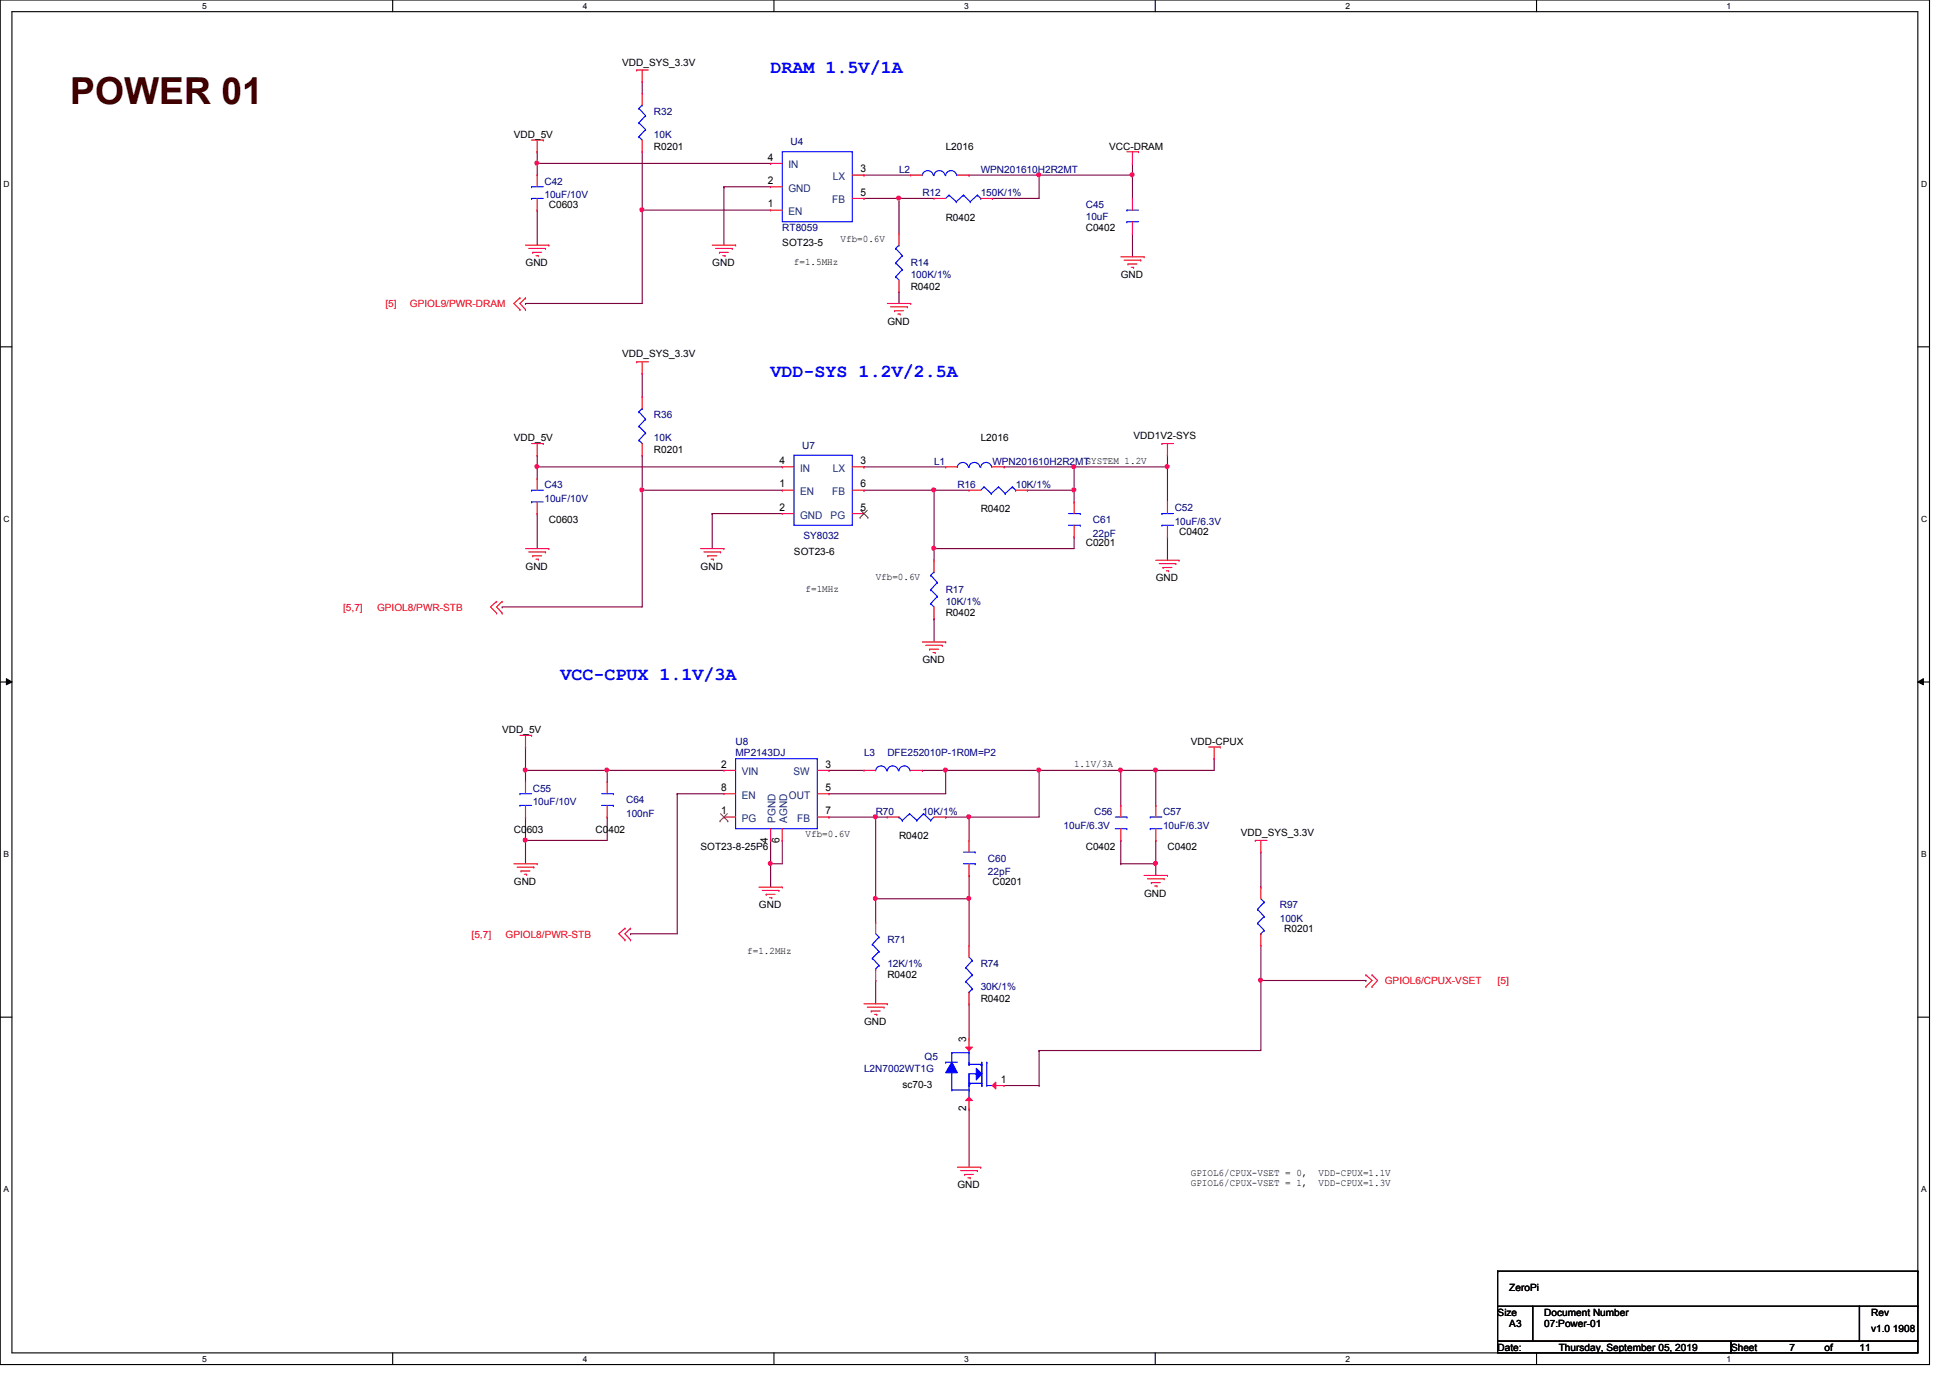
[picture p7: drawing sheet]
<svg xmlns="http://www.w3.org/2000/svg" width="297mm" height="210mm" viewBox="0 0 297 210" stroke-linecap="round" stroke-linejoin="round" font-family="sans-serif">
<path d="M0 0h293.9v207.9h-293.9zM1.8 1.8h290.3v204.3h-290.3z" fill="none" stroke="#000" stroke-width=".17"/>
<g fill="#fff">
<path d="M30.8 .3h.7v1.4h-.7z"/>
<path d="M30.8 206.3h.7v1.5h-.7z"/>
</g>
<path d="M59.8 0v1.8M59.8 206.1v1.8" fill="none" stroke="#000" stroke-width=".17"/>
<g fill="#fff">
<path d="M88.8 .3h.6v1.4h-.6z"/>
<path d="M88.8 206.3h.6v1.5h-.6z"/>
</g>
<path d="M117.9 0v1.8M117.9 206.1v1.8" fill="none" stroke="#000" stroke-width=".17"/>
<g fill="#fff">
<path d="M146.9 .3h.6v1.4h-.6z"/>
<path d="M146.9 206.3h.6v1.5h-.6z"/>
</g>
<path d="M176 0v1.8M176 206.1v1.8" fill="none" stroke="#000" stroke-width=".17"/>
<g fill="#fff">
<path d="M204.9 .3h.7v1.4h-.7z"/>
<path d="M204.9 206.3h.7v1.5h-.7z"/>
</g>
<path d="M234.1 0v1.8M234.1 206.1v1.8" fill="none" stroke="#000" stroke-width=".17"/>
<g fill="#fff">
<path d="M263 .3h.7v1.4h-.7z"/>
<path d="M263 206.3h.7v1.5h-.7z"/>
<path d="M.5 27.3h1v1.4h-1z"/>
<path d="M292.6 27.3h1v1.4h-1z"/>
<path d="M.5 78.3h1v1.5h-1z"/>
<path d="M292.6 78.3h1v1.5h-1z"/>
</g>
<path d="M0 52.8h1.8M292.1 52.8h1.8" fill="none" stroke="#000" stroke-width=".17"/>
<g fill="#fff">
<path d="M.5 129.4h.9v1.4h-.9z"/>
<path d="M292.6 129.4h.9v1.4h-.9z"/>
</g>
<path d="M0 103.9h1.8M292.1 103.9h1.8" fill="none" stroke="#000" stroke-width=".17"/>
<path d="M1 103.4l.8 .5-.8 .4zM292.1 103.9l.9-.5v.9z" fill="#000"/>
<path d="M1 103.4l.8 .5-.8 .4zM292.1 103.9l.9-.5v.9z" fill="none" stroke="#000" stroke-width=".15"/>
<g fill="#fff">
<path d="M.5 180.4h.8v1.5h-.8z"/>
<path d="M292.6 180.4h.8v1.5h-.8z"/>
</g>
<path d="M0 154.9h1.8M292.1 154.9h1.8" fill="none" stroke="#000" stroke-width=".17"/>
<path d="M81.8 32h.1M81.8 24.9h.1M81.8 24.9v1.8M81.8 32v5.3M97.8 32h.1M97.8 32h19.6" fill="none" stroke="#800040" stroke-width=".17"/>
<circle cx="97.8" cy="32" r=".31" fill="#f0f"/>
<circle cx="97.8" cy="32" r=".31" fill="none" stroke="#f0f" stroke-width=".17"/>
<path d="M81.8 23.1h.1M81.8 23.1v1.8M172.5 35.6h.1M172.5 26.7h.1M172.5 26.7v3.5M172.5 35.6v3.5" fill="none" stroke="#800040" stroke-width=".17"/>
<circle cx="172.5" cy="26.6" r=".31" fill="#f0f"/>
<circle cx="172.5" cy="26.6" r=".31" fill="none" stroke="#f0f" stroke-width=".17"/>
<path d="M97.8 12.4h.1M97.8 12.4v1.8M97.8 32h.1M97.8 23.1h.1M97.8 23.1v23.1h-17.8M80 46.2h.1M176.1 128h.1M176.1 128v3.6" fill="none" stroke="#800040" stroke-width=".17"/>
<circle cx="176" cy="131.5" r=".31" fill="#f0f"/>
<circle cx="176" cy="131.5" r=".31" fill="none" stroke="#f0f" stroke-width=".17"/>
<path d="M80 117.3h.1M80 117.3v1.8M176.1 131.6h.1M176.1 131.6v1.7M133.4 149.4h.1M133.4 149.4v3.5" fill="none" stroke="#800040" stroke-width=".17"/>
<circle cx="80" cy="117.3" r=".31" fill="#f0f"/>
<circle cx="80" cy="117.3" r=".31" fill="none" stroke="#f0f" stroke-width=".17"/>
<path d="M80 113.8h.1M80 113.8v3.5M126.3 117.3h.1M126.3 117.3h5.3M176.1 117.3h.1M176.1 117.3h8.9M80 128h.1M80 128v3.6" fill="none" stroke="#800040" stroke-width=".17"/>
<circle cx="80" cy="128" r=".31" fill="#f0f"/>
<circle cx="80" cy="128" r=".31" fill="none" stroke="#f0f" stroke-width=".17"/>
<g fill="none" stroke="#800040" stroke-width=".17">
<path d="M81.8 24.9h35.6M117.4 24.9h.1M92.5 117.3h.1M92.5 117.3h17.8M185 115.6h.1M185 115.6v1.7M117.4 131.6h.1M117.4 131.6v3.5M126.3 124.5h.1M126.3 124.5h8.9M133.4 136.9h.1M133.4 124.5h.1"/>
<path d="M133.4 136.9v3.6M96.1 142.2h.1M96.1 142.2h7.1"/>
</g>
<circle cx="81.8" cy="24.8" r=".31" fill="#f0f"/>
<circle cx="81.8" cy="24.8" r=".31" fill="none" stroke="#f0f" stroke-width=".17"/>
<path d="M147.6 124.5h.1M147.6 124.5h10.7" fill="none" stroke="#800040" stroke-width=".17"/>
<circle cx="147.6" cy="124.4" r=".31" fill="#f0f"/>
<circle cx="147.6" cy="124.4" r=".31" fill="none" stroke="#f0f" stroke-width=".17"/>
<path d="M133.4 136.9h.1M133.4 136.9h14.2" fill="none" stroke="#800040" stroke-width=".17"/>
<circle cx="147.6" cy="136.9" r=".31" fill="#f0f"/>
<circle cx="147.6" cy="136.9" r=".31" fill="none" stroke="#f0f" stroke-width=".17"/>
<path d="M133.4 124.5h.1M133.4 124.5v12.4" fill="none" stroke="#800040" stroke-width=".17"/>
<circle cx="133.3" cy="136.9" r=".31" fill="#f0f"/>
<circle cx="133.3" cy="136.9" r=".31" fill="none" stroke="#f0f" stroke-width=".17"/>
<circle cx="133.3" cy="124.4" r=".31" fill="#f0f"/>
<circle cx="133.3" cy="124.4" r=".31" fill="none" stroke="#f0f" stroke-width=".17"/>
<g fill="none" stroke="#800040" stroke-width=".17">
<path d="M110.3 28.4h.1M110.3 28.4h7.1M110.3 28.4v8.9M136.9 30.2h.1M136.9 30.2h5.4M136.9 30.2v5.4M158.3 26.7h.1M158.3 26.7h14.2M136.9 44.4h.1M136.9 44.4v1.8M140.5 117.3h.1M140.5 117.3h3.6"/>
<path d="M144.1 124.5h.1M144.1 124.5h3.5M147.6 124.5h.1M147.6 133.3h.1M147.6 124.5v3.5M147.6 133.3v3.6"/>
</g>
<circle cx="136.9" cy="30.2" r=".31" fill="#f0f"/>
<circle cx="136.9" cy="30.2" r=".31" fill="none" stroke="#f0f" stroke-width=".17"/>
<path d="M131.6 30.2h.1M131.6 26.7h.1M131.6 30.2h5.3M131.6 26.7h7.1M147.6 26.7h.1M147.6 26.7h10.7M151.2 30.2h.1M158.3 26.7h.1M158.3 26.7v3.5h-7.1M172.5 24.9h.1M172.5 24.9v1.8" fill="none" stroke="#800040" stroke-width=".17"/>
<circle cx="158.2" cy="26.6" r=".31" fill="#f0f"/>
<circle cx="158.2" cy="26.6" r=".31" fill="none" stroke="#f0f" stroke-width=".17"/>
<g fill="none" stroke="#800040" stroke-width=".17">
<path d="M81.8 69.3h.1M81.8 78.2h.1M81.8 69.3v1.8M81.8 78.2v5.4M131.6 71.1h.1M131.6 71.1h12.5M142.3 74.7h.1M142.3 74.7h5.3M156.5 74.7h.1M163.6 71.1h.1M163.6 71.1h14.2M163.6 71.1v3.6h-7.1"/>
<path d="M76.5 92.5h.1M76.5 92.5h21.3M142.3 83.6h.1M142.3 94.2h.1M142.3 83.6v1.7M142.3 94.2v3.6"/>
</g>
<circle cx="177.8" cy="71.1" r=".31" fill="#f0f"/>
<circle cx="177.8" cy="71.1" r=".31" fill="none" stroke="#f0f" stroke-width=".17"/>
<circle cx="163.6" cy="71.1" r=".31" fill="#f0f"/>
<circle cx="163.6" cy="71.1" r=".31" fill="none" stroke="#f0f" stroke-width=".17"/>
<g fill="none" stroke="#800040" stroke-width=".17">
<path d="M97.8 56.9h.1M97.8 56.9v3.6M97.8 69.3h.1M97.8 74.7h.1M97.8 69.3v23.2M97.8 74.7h21.4M108.5 78.2h.1M108.5 78.2v5.4M108.5 78.2h10.7M152.9 71.1h.1M152.9 71.1h10.7M177.8 69.3h.1"/>
<path d="M177.8 71.1h.1M177.8 69.3v7.2M177.8 81.8h.1M177.8 81.8v3.5"/>
</g>
<circle cx="97.8" cy="74.6" r=".31" fill="#f0f"/>
<circle cx="97.8" cy="74.6" r=".31" fill="none" stroke="#f0f" stroke-width=".17"/>
<path d="M81.8 71.1h.1M81.8 71.1v1.8M131.6 74.7h.1M131.6 74.7h10.7M163.6 74.7h.1M163.6 74.7v1.8" fill="none" stroke="#800040" stroke-width=".17"/>
<circle cx="163.6" cy="74.6" r=".31" fill="#f0f"/>
<circle cx="163.6" cy="74.6" r=".31" fill="none" stroke="#f0f" stroke-width=".17"/>
<path d="M142.3 83.6h.1M163.6 81.8h.1M163.6 81.8v1.8h-21.3" fill="none" stroke="#800040" stroke-width=".17"/>
<circle cx="142.2" cy="83.5" r=".31" fill="#f0f"/>
<circle cx="142.2" cy="83.5" r=".31" fill="none" stroke="#f0f" stroke-width=".17"/>
<path d="M142.3 74.7h.1M142.3 74.7v8.9" fill="none" stroke="#800040" stroke-width=".17"/>
<circle cx="142.2" cy="74.6" r=".31" fill="#f0f"/>
<circle cx="142.2" cy="74.6" r=".31" fill="none" stroke="#f0f" stroke-width=".17"/>
<path d="M81.8 71.1h.1M81.8 71.1h37.4" fill="none" stroke="#800040" stroke-width=".17"/>
<circle cx="81.8" cy="71.1" r=".31" fill="#f0f"/>
<circle cx="81.8" cy="71.1" r=".31" fill="none" stroke="#f0f" stroke-width=".17"/>
<path d="M80 117.3h.1M80 117.3h12.5M92.5 117.3h.1M92.5 117.3v1.8" fill="none" stroke="#800040" stroke-width=".17"/>
<circle cx="92.4" cy="117.3" r=".31" fill="#f0f"/>
<circle cx="92.4" cy="117.3" r=".31" fill="none" stroke="#f0f" stroke-width=".17"/>
<path d="M176.1 117.3h.1M176.1 117.3v5.4M80 124.5h.1M80 128h.1M80 124.5v3.5M92.5 124.5h.1M92.5 124.5v3.5h-12.5" fill="none" stroke="#800040" stroke-width=".17"/>
<circle cx="176" cy="117.3" r=".31" fill="#f0f"/>
<circle cx="176" cy="117.3" r=".31" fill="none" stroke="#f0f" stroke-width=".17"/>
<path d="M144.1 117.3h.1M144.1 117.3v3.6h-17.8M170.7 117.3h.1M170.7 117.3h5.4M117.4 131.6h.1M117.4 128h.1M117.4 128v3.6M119.2 128h.1M119.2 128v3.6h-1.8M126.3 120.9h.1" fill="none" stroke="#800040" stroke-width=".17"/>
<circle cx="117.3" cy="131.5" r=".31" fill="#f0f"/>
<circle cx="117.3" cy="131.5" r=".31" fill="none" stroke="#f0f" stroke-width=".17"/>
<path d="M144.1 117.3h.1M144.1 117.3h14.2M170.7 117.3h.1M170.7 117.3v5.4M103.2 120.9h.1M103.2 120.9h7.1M103.2 120.9v21.3" fill="none" stroke="#800040" stroke-width=".17"/>
<circle cx="158.2" cy="117.3" r=".31" fill="#f0f"/>
<circle cx="158.2" cy="117.3" r=".31" fill="none" stroke="#f0f" stroke-width=".17"/>
<circle cx="144" cy="117.3" r=".31" fill="#f0f"/>
<circle cx="144" cy="117.3" r=".31" fill="none" stroke="#f0f" stroke-width=".17"/>
<g fill="none" stroke="#800040" stroke-width=".17">
<path d="M158.3 117.3h.1M158.3 117.3v7.2M158.3 117.3h12.4M147.6 136.9h.1M147.6 136.9v7.1M170.7 128h.1M170.7 131.6h.1M170.7 128v3.6M170.7 131.6h5.4M192.1 135.1h.1M192.1 129.8v5.3M147.6 152.9h.1"/>
<path d="M147.6 152.9v5.3M147.6 168.9h.1M147.6 168.9v8.9M152.9 165.4h5.4M158.3 160h.1M158.3 165.4h.1M158.3 160v5.4"/>
</g>
<circle cx="170.7" cy="117.3" r=".31" fill="#f0f"/>
<circle cx="170.7" cy="117.3" r=".31" fill="none" stroke="#f0f" stroke-width=".17"/>
<path d="M192.1 149.4h.1M192.1 144v16h-33.8M192.1 149.4h16M208.1 149.4h.1M158.3 160h.1" fill="none" stroke="#800040" stroke-width=".17"/>
<circle cx="192" cy="149.3" r=".31" fill="#f0f"/>
<circle cx="192" cy="149.3" r=".31" fill="none" stroke="#f0f" stroke-width=".17"/>
<g fill="none" stroke="#f00" stroke-width=".17">
<path d="M97 10.7h.1M97 10.7h1.8M97.8 12.4h.1M97.8 14.2h.1M97.8 10.7v1.7M97.8 14.2v1.8M80 37.3h3.6M80.6 37.8h2.5M81 21.3h1.8M81.1 38.4h.1M81.1 38.4h1.4M81.7 38.9h.3"/>
<path d="M81.8 23.1h.1M81.8 26.7h.1M81.8 32h.1M81.8 21.3v1.8M81.8 26.7v1.7M81.8 30.2v1.8M82 38.9h.1M82.8 21.3h.1M83.1 37.8h.1M83.6 37.3h.1M97.8 23.1h.1M97.8 21.3v1.8"/>
<path d="M108.5 37.3h3.6M109 37.8h2.5M109.6 38.4h.1M109.6 38.4h1.4M110.1 38.9h.3M110.4 38.9h.1M111.5 37.8h.1M112.1 37.3h.1M138.7 26.7h.1M138.7 26.7h1.8M142.3 30.2h.1M142.3 30.2h1.8"/>
<path d="M145.8 26.7h1.8M147.6 26.7h.1M149.4 30.2h1.8M151.2 30.2h.1M170.7 39.1h3.6M171.2 39.6h2.6M171.7 23.1h1.7M172.5 24.9h.1M172.5 30.2h.1M172.5 35.6h.1M172.5 23.1v1.8M172.5 30.2v1.8"/>
<path d="M172.5 33.8v1.8M173.4 23.1h.1M173.8 39.6h.1M174.3 39.1h.1M79.2 47.2h.1M79.2 45.4h.1M79.2 45.4l-.9 .8 .9 1M80 47.2h.1M80 45.4h.1M80 45.4l-.8 .8 .8 1M97 55.1h.1M97 55.1h1.8"/>
<path d="M97.8 56.9h.1M97.8 55.1v1.8M135.2 46.2h3.5M135.7 46.7h2.5M136.3 47.3h.1M136.3 47.3h1.3M136.8 47.8h.3M137.1 47.8h.1M138.2 46.7h.1M138.7 46.2h.1M171.8 40.2h.1M171.8 40.2h1.4"/>
<path d="M172.3 40.7h.4M172.7 40.7h.1M81 67.6h1.8M81.8 69.3h.1M81.8 72.9h.1M81.8 78.2h.1M81.8 67.6v1.7M81.8 72.9v1.8M81.8 76.5v1.7M82.8 67.6h.1M119.2 74.7h.1M119.2 78.2h.1"/>
<path d="M119.2 71.1h.1M119.2 74.7h1.7M119.2 71.1h1.7M119.2 78.2h1.7M129.8 74.7h1.8M129.8 71.1h1.8M129.8 78.2h1.8M131.6 71.1h.1M131.6 78.2h.1M131.6 74.7h.1M144.1 71.1h.1M144.1 71.1h1.7"/>
<path d="M147.6 74.7h.1M147.6 74.7h1.8M151.2 71.1h1.7M152.9 71.1h.1M154.7 74.7h1.8M156.5 74.7h.1M177 67.6h.1M177 67.6h1.8M177.8 69.3h.1M177.8 67.6v1.7M75.6 93.4h.1M75.6 91.6h.1"/>
<path d="M75.6 91.6l-.9 .9 .9 .9M76.5 93.4h.1M76.5 91.6h.1M76.5 91.6l-.9 .9 .9 .9M80 83.6h3.6M80.6 84.1h2.5M81.1 84.7h.1M81.1 84.7h1.4M81.7 85.2h.3M82 85.2h.1M83.1 84.1h.1M83.6 83.6h.1"/>
<path d="M106.7 83.6h3.6M107.2 84.1h2.6M107.8 84.7h.1M107.8 84.7h1.4M108.3 85.2h.4M108.7 85.2h.1M109.8 84.1h.1M110.3 83.6h.1M140.5 97.8h3.6M141 98.3h2.5M141.6 98.9h.1M141.6 98.9h1.4"/>
<path d="M142.1 99.4h.3M142.3 94.2h.1M142.3 85.3h.1M142.3 85.3v1.8M142.3 92.5v1.7M142.4 99.4h.1M143.5 98.3h.1M144.1 97.8h.1M176.1 85.3h3.5M176.6 85.9h2.5M177.2 86.4h.1M177.2 86.4h1.3"/>
<path d="M177.7 87h.3M178 87h.1M179.1 85.9h.1M179.6 85.3h.1M79.2 112h1.8M80 113.8h.1M80 119.1h.1M80 112v1.8M80 119.1v1.8M81 112h.1M92.5 119.1h.1M92.5 119.1v1.8"/>
<path d="M131.6 117.3h.1M131.6 117.3h1.8M138.7 117.3h1.8M140.5 117.3h.1M184.1 113.8h1.8M185 115.6h.1M185 113.8v1.8M185.9 113.8h.1M78.3 131.6h3.5M78.8 132.1h2.5M79.4 132.7h.1M79.4 132.7h1.3"/>
<path d="M79.9 133.2h.3M80 124.5h.1M80 122.7v1.8M80.2 133.2h.1M81.3 132.1h.1M81.8 131.6h.1M92.5 124.5h.1M92.5 122.7v1.8M115.6 135.1h3.6M116.1 135.6h2.6M116.7 136.2h.1M116.7 136.2h1.4"/>
<path d="M117.2 136.7h.4M117.6 136.7h.1M118.7 135.6h.1M119.2 135.1h.1M174.3 133.3h3.5M174.8 133.9h2.5M175.4 134.5h.1M175.4 134.5h1.3M175.9 135h.3M176.2 135h.1M177.3 133.9h.1M177.8 133.3h.1"/>
<path d="M191.2 128h.1M191.2 128h1.8M192.1 129.8h.1M192.1 135.1h.1M192.1 128v1.8M192.1 135.1v1.8M95.2 143.2h.1M95.2 141.4h.1M95.2 141.4l-.9 .8 .9 1M96.1 143.2h.1M96.1 141.4h.1M96.1 141.4l-.9 .8 .9 1"/>
<path d="M131.6 152.9h3.6M132.1 153.4h2.6M132.7 154h.1M132.7 154h1.4M133.2 154.5h.4M133.4 140.5h.1M133.4 149.4h.1M133.4 140.5v1.7M133.4 147.6v1.8M133.6 154.5h.1M134.7 153.4h.1M135.2 152.9h.1"/>
<path d="M147.6 144h.1M147.6 152.9h.1M147.6 144v1.8M147.6 151.1v1.8M192.1 144h.1M192.1 142.2v1.8M208.1 150.3h.1M208.1 148.5h.1M208.1 148.5l.9 .9-.9 .9M209 150.3h.1M209 148.5h.1M209 148.5l.8 .9-.8 .9"/>
<path d="M145.8 177.8h3.6M146.3 178.3h2.6M146.9 178.9h.1M146.9 178.9h1.4M147.4 179.4h.4M147.8 179.4h.1M148.9 178.3h.1M149.4 177.8h.1"/>
</g>
<path d="M228.1 199h5.4v5.3h-5.4zM228.1 193.6h.1M228.1 193.6v5.4M228.1 193.6h64M233.5 199h49.7v5.3h-49.7zM283.2 199h8.9v5.3h-8.9zM292.1 193.6h.1M292.1 199h.1M292.1 193.6v5.4M228.1 204.3h35.6v1.8h-35.6zM263.7 204.3h28.4v1.8h-28.4z" fill="none" stroke="#000" stroke-width=".17"/>
<g fill="none" stroke="#00f" stroke-width=".17">
<path d="M97.3 18.7h.1M97.3 16.5h.1M97.3 18.7l1 1M97.3 16.5l1 1.1M97.8 16h.1M97.8 16l-.5 .5M98.3 19.7h.1M98.3 17.6h.1M98.3 19.7l-1 1.1M98.3 17.6l-1 1.1M81 28.4h.1M81 30.2h.1"/>
<path d="M81 28.4h1.8M81 30.2h1.8M97.3 20.8h.1M97.3 20.8l.5 .5M140.5 26.8a.85 .85 0 0 1 .8-.8 .85 .85 0 0 1 .9 .8M142.3 26.8a.85 .85 0 0 1 .8-.8 .85 .85 0 0 1 .9 .8M144.1 26.8a.85 .85 0 0 1 .8-.8 .85 .85 0 0 1 .9 .8M144.6 29.7h.1M144.6 29.7l-.5 .5M144.6 29.7l1.1 1M145.7 30.7h.1M146.8 29.7h.1"/>
<path d="M146.8 29.7l-1.1 1M146.8 29.7l1 1M147.8 30.7h.1M148.9 29.7h.1M148.9 29.7l-1.1 1M148.9 29.7l.5 .5M149.4 30.2h.1M171.7 32h.1M171.7 33.8h.1M171.7 32h1.7M171.7 33.8h1.7M81 74.7h.1"/>
<path d="M81 76.5h.1M81 74.7h1.8M81 76.5h1.8M120.9 69.3h8.9v10.7h-8.9zM145.8 71.2a.85 .85 0 0 1 .9-.8 .85 .85 0 0 1 .8 .8M147.6 71.2a.85 .85 0 0 1 .9-.8 .85 .85 0 0 1 .8 .8M149.4 71.2a.85 .85 0 0 1 .8-.8 .85 .85 0 0 1 .9 .8M149.9 74.2h.1M149.9 74.2l-.5 .5M149.9 74.2l1.1 1M151 75.2h.1M152.1 74.2h.1"/>
<path d="M152.1 74.2l-1.1 1M152.1 74.2l1 1M153.1 75.2h.1M154.2 74.2h.1M154.2 74.2l-1.1 1M154.2 74.2l.5 .5M154.7 74.7h.1M141.8 91.9h.1M141.8 89.8h.1M141.8 87.6h.1M141.8 91.9l.5 .6M141.8 89.8l1 1"/>
<path d="M141.8 87.6l1 1.1M142.3 87.1h.1M142.3 87.1l-.5 .5M142.8 90.8h.1M142.8 88.7h.1M142.8 90.8l-1 1.1M142.8 88.7l-1 1.1M133.4 117.4a.85 .85 0 0 1 .8-.7 .85 .85 0 0 1 .9 .7M135.2 117.4a.85 .85 0 0 1 .8-.7 .85 .85 0 0 1 .9 .7M136.9 117.4a.85 .85 0 0 1 .9-.7 .85 .85 0 0 1 .8 .7M79.2 120.9h.1M79.2 122.7h.1"/>
<path d="M79.2 120.9h1.8M79.2 122.7h1.8M91.6 120.9h1.8M91.6 122.7h1.8M93.4 122.7h.1M93.4 120.9h.1M191.6 138.5h.1M191.6 138.5l1 1.1M192.1 136.9l.5 .5M192.6 137.4h.1M192.6 139.6h.1M192.6 137.4l-1 1.1"/>
<path d="M192.6 139.6l-1 1M132.9 143.8h.1M132.9 146h.1M132.9 143.8l1 1.1M132.9 146l1 1.1M133.4 147.6h.1M133.4 142.2l.5 .5M133.9 142.7h.1M133.9 144.9h.1M133.9 147.1h.1M133.9 142.7l-1 1.1M133.9 144.9l-1 1.1"/>
<path d="M133.9 147.1l-.5 .5M147.1 147.4h.1M147.1 149.5h.1M147.1 147.4l1 1.1M147.1 149.5l1 1.1M147.6 151.1h.1M147.6 145.8l.5 .5M148.1 146.3h.1M148.1 148.5h.1M148.1 150.6h.1M148.1 146.3l-1 1.1M148.1 148.5l-1 1"/>
<path d="M148.1 150.6l-.5 .5M191.6 140.6h.1M191.6 140.6l1 1.1M192.1 142.2h.1M192.6 141.7h.1M192.6 141.7l-.5 .5"/>
</g>
<path d="M131 78.8h.1M131.1 77.7l1.1 1.1M132.1 77.7l-1.1 1.1M132.2 78.8h.1" fill="none" stroke="#804000" stroke-width=".15"/>
<path d="M148.7 162.7l.9 .9-.9 .9z" fill="#00f"/>
<g fill="none" stroke="#00f" stroke-width=".17">
<path d="M144.1 161.8h.1M144.1 161.8h1.7M147.6 162.1h.1M147.6 165.4h.1M147.6 165h.1M147.6 167.1h.1M147.6 160v2.1M147.6 162.1h2M147.6 165h2M147.8 165h.1M148.7 162.7l.9 .9-.9 .9zM148.7 163.6h.1"/>
<path d="M148.7 163.6h-1.1v3.5M149.4 162.1h.1M149.6 165.4h.1M149.6 162.1h.1M149.6 161.8v3.6M150.3 165.4h.1M150.3 161.8h.1M150.3 165.4h.9M150.3 161.8v3.6"/>
</g>
<path d="M145 161.8l.8 1.6h-1.7z" fill-rule="evenodd" fill="#00f"/>
<path d="M145 161.8l.8 1.6h-1.7zM145 160.4h.1M145 166h.1M145 160.4v1.4M145 163.4v2.6M145 160.4h2.6M145 166h2.6M147.6 160.4h.1M147.6 166h.1" fill="none" stroke="#00f" stroke-width=".17"/>
<path d="M151.2 165.4l.5-.6v1.1z" fill="#f00"/>
<path d="M151.2 165.4l.5-.6v1.1zM151.2 165.4h1.7M152.9 165.4h.1" fill="none" stroke="#f00" stroke-width=".17"/>
<path d="M147.1 159.5h1l-.5 .5z" fill="#f00"/>
<path d="M147.1 159.5h1l-.5 .5zM147.6 158.2h.1M147.6 158.2v1.8" fill="none" stroke="#f00" stroke-width=".17"/>
<path d="M147.1 167.6l.5-.5 .5 .5z" fill="#f00"/>
<g fill="none" stroke="#f00" stroke-width=".17">
<path d="M117.4 32h.1M117.4 28.4h.1M117.4 24.9h.1M117.4 32h1.8M117.4 28.4h1.8M117.4 24.9h1.8M129.8 26.7h1.8M129.8 30.2h1.8M131.6 26.7h.1M131.6 30.2h.1M136.9 35.6h.1M136.9 35.6v1.7"/>
<path d="M136.9 44.4h.1M136.9 42.7v1.7M97.8 69.3h.1M97.8 60.5h.1M97.8 60.5v1.7M97.8 67.6v1.7M163.6 76.5h.1M163.6 76.5v1.7M177.8 76.5h.1M177.8 76.5v1.7M163.6 81.8h.1M163.6 80v1.8"/>
<path d="M177.8 81.8h.1M177.8 80v1.8M110.3 117.3h.1M110.3 117.3h1.8M124.5 117.3h1.8M126.3 117.3h.1M110.3 124.5h.1M110.3 120.9h.1M110.3 124.5h1.8M110.3 120.9h1.8M117.4 128h.1M117.4 126.2v1.8"/>
<path d="M119.2 128h.1M119.2 126.2v1.8M124.5 124.5h1.8M124.5 120.9h1.8M126.3 120.9h.1M126.3 124.5h.1M135.2 124.5h.1M135.2 124.5h1.7M142.3 124.5h1.8M144.1 124.5h.1M147.6 133.3h.1M147.6 128h.1"/>
<path d="M147.6 128v1.8M147.6 131.6v1.7M170.7 122.7h.1M170.7 128h.1M170.7 122.7v1.8M170.7 126.2v1.8M176.1 122.7h.1M176.1 128h.1M176.1 122.7v1.8M176.1 126.2v1.8M147.1 167.6l.5-.5 .5 .5zM147.6 168.9h.1"/>
<path d="M147.6 167.1v1.8"/>
</g>
<g fill="none" stroke="#00f" stroke-width=".17">
<path d="M119.2 23.1h10.6v10.7h-10.6zM136.4 37.8h.1M136.4 37.8l1.1 1.1M136.9 37.3h.1M136.9 37.3l-.5 .5M137.5 38.9h.1M137.5 38.9l-1.1 1.1M136.4 42.2h.1M136.4 40h.1M136.4 42.2l.5 .5M136.4 40l1.1 1.1M137.5 41.1h.1"/>
<path d="M137.5 41.1l-1.1 1.1M97.3 67.1h.1M97.3 64.9h.1M97.3 62.7h.1M97.3 67.1l.5 .5M97.3 64.9l1 1.1M97.3 62.7l1 1.1M97.8 62.2h.1M97.8 62.2l-.5 .5M98.3 66h.1M98.3 63.8h.1M98.3 66l-1 1.1"/>
<path d="M98.3 63.8l-1 1.1M162.8 78.2h1.7M164.5 78.2h.1M177 78.2h.1M177 78.2h1.8M162.8 80h1.7M164.5 80h.1M177 80h.1M177 80h1.8M112.1 115.6h12.4v10.6h-12.4zM136.9 124.5h.1M136.9 124.5l.6 .5"/>
<path d="M137.5 125h.1M138.6 124h.1M138.6 124l1.1 1M138.6 124l-1.1 1M139.7 125h.1M140.7 124h.1M140.7 124l1.1 1M140.7 124l-1 1M141.8 125h.1M142.3 124.5l-.5 .5M146.8 131.6h1.7M146.8 129.8h1.7"/>
<path d="M148.5 131.6h.1M148.5 129.8h.1M169.9 124.5h1.8M169.9 126.2h1.8M171.7 124.5h.1M171.7 126.2h.1M175.2 124.5h.1M175.2 126.2h.1M175.2 124.5h1.8M175.2 126.2h1.8"/>
</g>
<path d="M109.7 125.1h.1M109.8 124l1.1 1.1M110.8 124l-1.1 1.1M110.9 125.1h.1" fill="none" stroke="#804000" stroke-width=".15"/>
<circle cx="97.8" cy="32" r=".31" fill="#f0f"/>
<circle cx="97.8" cy="32" r=".31" fill="none" stroke="#f0f" stroke-width=".17"/>
<circle cx="172.5" cy="26.6" r=".31" fill="#f0f"/>
<circle cx="172.5" cy="26.6" r=".31" fill="none" stroke="#f0f" stroke-width=".17"/>
<circle cx="176" cy="131.5" r=".31" fill="#f0f"/>
<circle cx="176" cy="131.5" r=".31" fill="none" stroke="#f0f" stroke-width=".17"/>
<circle cx="80" cy="117.3" r=".31" fill="#f0f"/>
<circle cx="80" cy="117.3" r=".31" fill="none" stroke="#f0f" stroke-width=".17"/>
<circle cx="80" cy="128" r=".31" fill="#f0f"/>
<circle cx="80" cy="128" r=".31" fill="none" stroke="#f0f" stroke-width=".17"/>
<circle cx="81.8" cy="24.8" r=".31" fill="#f0f"/>
<circle cx="81.8" cy="24.8" r=".31" fill="none" stroke="#f0f" stroke-width=".17"/>
<circle cx="147.6" cy="124.4" r=".31" fill="#f0f"/>
<circle cx="147.6" cy="124.4" r=".31" fill="none" stroke="#f0f" stroke-width=".17"/>
<circle cx="147.6" cy="136.9" r=".31" fill="#f0f"/>
<circle cx="147.6" cy="136.9" r=".31" fill="none" stroke="#f0f" stroke-width=".17"/>
<circle cx="133.3" cy="136.9" r=".31" fill="#f0f"/>
<circle cx="133.3" cy="136.9" r=".31" fill="none" stroke="#f0f" stroke-width=".17"/>
<circle cx="133.3" cy="124.4" r=".31" fill="#f0f"/>
<circle cx="133.3" cy="124.4" r=".31" fill="none" stroke="#f0f" stroke-width=".17"/>
<circle cx="136.9" cy="30.2" r=".31" fill="#f0f"/>
<circle cx="136.9" cy="30.2" r=".31" fill="none" stroke="#f0f" stroke-width=".17"/>
<circle cx="158.2" cy="26.6" r=".31" fill="#f0f"/>
<circle cx="158.2" cy="26.6" r=".31" fill="none" stroke="#f0f" stroke-width=".17"/>
<circle cx="177.8" cy="71.1" r=".31" fill="#f0f"/>
<circle cx="177.8" cy="71.1" r=".31" fill="none" stroke="#f0f" stroke-width=".17"/>
<circle cx="163.6" cy="71.1" r=".31" fill="#f0f"/>
<circle cx="163.6" cy="71.1" r=".31" fill="none" stroke="#f0f" stroke-width=".17"/>
<circle cx="97.8" cy="74.6" r=".31" fill="#f0f"/>
<circle cx="97.8" cy="74.6" r=".31" fill="none" stroke="#f0f" stroke-width=".17"/>
<circle cx="163.6" cy="74.6" r=".31" fill="#f0f"/>
<circle cx="163.6" cy="74.6" r=".31" fill="none" stroke="#f0f" stroke-width=".17"/>
<circle cx="142.2" cy="83.5" r=".31" fill="#f0f"/>
<circle cx="142.2" cy="83.5" r=".31" fill="none" stroke="#f0f" stroke-width=".17"/>
<circle cx="142.2" cy="74.6" r=".31" fill="#f0f"/>
<circle cx="142.2" cy="74.6" r=".31" fill="none" stroke="#f0f" stroke-width=".17"/>
<circle cx="81.8" cy="71.1" r=".31" fill="#f0f"/>
<circle cx="81.8" cy="71.1" r=".31" fill="none" stroke="#f0f" stroke-width=".17"/>
<circle cx="92.4" cy="117.3" r=".31" fill="#f0f"/>
<circle cx="92.4" cy="117.3" r=".31" fill="none" stroke="#f0f" stroke-width=".17"/>
<circle cx="176" cy="117.3" r=".31" fill="#f0f"/>
<circle cx="176" cy="117.3" r=".31" fill="none" stroke="#f0f" stroke-width=".17"/>
<circle cx="117.3" cy="131.5" r=".31" fill="#f0f"/>
<circle cx="117.3" cy="131.5" r=".31" fill="none" stroke="#f0f" stroke-width=".17"/>
<circle cx="158.2" cy="117.3" r=".31" fill="#f0f"/>
<circle cx="158.2" cy="117.3" r=".31" fill="none" stroke="#f0f" stroke-width=".17"/>
<circle cx="144" cy="117.3" r=".31" fill="#f0f"/>
<circle cx="144" cy="117.3" r=".31" fill="none" stroke="#f0f" stroke-width=".17"/>
<circle cx="170.7" cy="117.3" r=".31" fill="#f0f"/>
<circle cx="170.7" cy="117.3" r=".31" fill="none" stroke="#f0f" stroke-width=".17"/>
<circle cx="192" cy="149.3" r=".31" fill="#f0f"/>
<circle cx="192" cy="149.3" r=".31" fill="none" stroke="#f0f" stroke-width=".17"/>
<text font-size="5.7" fill="#400000" x="10.7" y="15.9">POWER 01</text>
<g font-size="2.8" fill="#00f">
<text x="117.4" y="11.2">DRAM 1.5V/1A</text>
<text x="117.4" y="57.4">VDD-SYS 1.2V/2.5A</text>
<text x="85.4" y="103.6">VCC-CPUX 1.1V/3A</text>
</g>
<g font-size="1.6">
<text x="117" y="28">2</text>
<text x="117" y="24.5">4</text>
<text x="131.1" y="26.2">3</text>
<text x="131.1" y="29.8">5</text>
<text x="117" y="31.6">1</text>
<text x="118.7" y="70.7">4</text>
<text x="131.1" y="70.7">3</text>
<text x="118.7" y="74.3">1</text>
<text x="118.7" y="77.8">2</text>
<text x="131.1" y="77.8">5</text>
<text x="131.1" y="74.3">6</text>
<text x="109.9" y="116.9">2</text>
<text x="125.8" y="116.9">3</text>
<text x="109.9" y="124">1</text>
<text x="109.9" y="120.5">8</text>
<text x="125.8" y="120.5">5</text>
<text x="125.8" y="124">7</text>
<text x="117" y="128.4" transform="rotate(-90 117 128.4)">4</text>
<text x="118.7" y="128.4" transform="rotate(-90 118.7 128.4)">6</text>
<text x="147.2" y="158.8" transform="rotate(-90 147.2 158.8)">3</text>
<text x="152.4" y="164.9">1</text>
<text x="147.2" y="169.2" transform="rotate(-90 147.2 169.2)">2</text>
</g>
<g font-size="1.6" fill="#004080">
<text x="120.1" y="29.2">GND</text>
<text x="120.1" y="25.7">IN</text>
<text x="126.9" y="27.4">LX</text>
<text x="120.1" y="32.8">EN</text>
<text x="126.8" y="31">FB</text>
<text x="121.9" y="71.9">IN</text>
<text x="126.9" y="71.9">LX</text>
<text x="121.9" y="75.4">EN</text>
<text x="126.8" y="75.4">FB</text>
<text x="121.9" y="79">GND</text>
<text x="126.5" y="79">PG</text>
<text x="113" y="118.1">VIN</text>
<text x="120.9" y="118.1">SW</text>
<text x="113" y="125.2">PG</text>
<text x="113" y="121.7">EN</text>
<text x="118.1" y="125.3" transform="rotate(-90 118.1 125.3)">PGND</text>
<text x="119.9" y="125.3" transform="rotate(-90 119.9 125.3)">AGND</text>
<text x="120.2" y="121.7">OUT</text>
<text x="121.5" y="125.2">FB</text>
</g>
<g font-size="1.5">
<text x="94.8" y="10">VDD_SYS_3.3V</text>
<text x="78.3" y="21">VDD_5V</text>
<text x="99.6" y="22.8">R0201</text>
<text x="144.1" y="22.8">L2016</text>
<text x="168.9" y="22.8">VCC-DRAM</text>
<text x="83.6" y="31.7">C0603</text>
<text x="144.1" y="33.6">R0402</text>
<text x="165.4" y="35.2">C0402</text>
<text x="80" y="40.6">GND</text>
<text x="108.5" y="40.6">GND</text>
<text x="119.2" y="37.5">SOT23-5</text>
<text x="120.9" y="40.4">f=1.5MHz</text>
<text x="128.1" y="36.8">Vfb=0.6V</text>
<text x="138.7" y="44.1">R0402</text>
<text x="170.7" y="42.3">GND</text>
<text x="135.2" y="49.4">GND</text>
<text x="94.8" y="54.4">VDD_SYS_3.3V</text>
<text x="78.3" y="67.2">VDD_5V</text>
<text x="99.6" y="69">R0201</text>
<text x="149.4" y="67.2">L2016</text>
<text x="172.7" y="66.9">VDD1V2-SYS</text>
<text x="83.6" y="79.7">C0603</text>
<text x="149.4" y="78.1">R0402</text>
<text x="165.4" y="83.2">C0201</text>
<text x="179.6" y="81.4">C0402</text>
<text x="80" y="86.8">GND</text>
<text x="106.7" y="86.8">GND</text>
<text x="120.9" y="84.5">SOT23-6</text>
<text x="133.4" y="88.4">Vfb=0.6V</text>
<text x="176.1" y="88.6">GND</text>
<text x="122.7" y="90.2">f=1MHz</text>
<text x="144.1" y="93.9">R0402</text>
<text x="140.5" y="101">GND</text>
<text x="76.5" y="111.7">VDD_5V</text>
<text x="181.4" y="113.5">VDD-CPUX</text>
<text x="163.6" y="116.8">1.1V/3A</text>
<text x="78.3" y="126.8">C0603</text>
<text x="90.7" y="126.8">C0402</text>
<text x="106.7" y="129.5">SOT23-8-25P6</text>
<text x="122.7" y="127.5">Vfb=0.6V</text>
<text x="136.9" y="127.8">R0402</text>
<text x="165.4" y="129.5">C0402</text>
<text x="177.8" y="129.5">C0402</text>
<text x="189" y="127.3">VDD_SYS_3.3V</text>
<text x="78.3" y="134.8">GND</text>
<text x="151.2" y="134.8">C0201</text>
<text x="174.3" y="136.6">GND</text>
<text x="115.6" y="138.3">GND</text>
<text x="195.6" y="141.9">R0201</text>
<text x="113.8" y="145.3">f=1.2MHz</text>
<text x="135.2" y="149">R0402</text>
<text x="149.4" y="152.6">R0402</text>
<text x="131.6" y="156.1">GND</text>
<text x="137.5" y="165.7">sc70-3</text>
<text x="181.4" y="179.1">GPIOL6/CPUX-VSET = 0,</text>
<text x="200.9" y="179.1">VDD-CPUX=1.1V</text>
<text x="145.8" y="181">GND</text>
<text x="181.4" y="180.6">GPIOL6/CPUX-VSET = 1,</text>
<text x="200.9" y="180.6">VDD-CPUX=1.3V</text>
<text x="229.9" y="196.7">ZeroPi</text>
<text x="228.1" y="200.4">Size</text>
<text x="229.9" y="202.2">A3</text>
<text x="235.2" y="200.4">Document Number</text>
<text x="235.2" y="202.2">07:Power-01</text>
<text x="285" y="202.9">v1.0 1908</text>
<text x="285" y="200.4">Rev</text>
<text x="228.1" y="205.7">Date:</text>
<text x="237.4" y="205.7">Thursday, September 05, 2019</text>
<text x="263.7" y="205.7">Sheet</text>
<text x="272.6" y="205.7">7</text>
<text x="277.9" y="205.7">of</text>
<text x="283.2" y="205.7">11</text>
</g>
<g font-size="1.5" fill="#000080">
<text x="99.6" y="17.4">R32</text>
<text x="99.6" y="21">10K</text>
<text x="120.4" y="22.1">U4</text>
<text x="82.9" y="28.1">C42</text>
<text x="136.9" y="26.3">L2</text>
<text x="140.5" y="29.9">R12</text>
<text x="149.4" y="29.9">150K/1%</text>
<text x="149.4" y="26.3">WPN201610H2R2MT</text>
<text x="82.9" y="30.2">10uF/10V</text>
<text x="119.2" y="35.2">RT8059</text>
<text x="165.4" y="31.7">C45</text>
<text x="165.4" y="33.4">10uF</text>
<text x="138.7" y="40.6">R14</text>
<text x="138.7" y="42.3">100K/1%</text>
<text x="99.6" y="63.7">R36</text>
<text x="99.6" y="67.2">10K</text>
<text x="122.2" y="68.3">U7</text>
<text x="142.3" y="70.8">L1</text>
<text x="151.2" y="70.8">WPN201610H2R2MTSYSTEM 1.2V</text>
<text x="82.9" y="74.3">C43</text>
<text x="82.9" y="76.5">10uF/10V</text>
<text x="145.8" y="74.3">R16</text>
<text x="154.7" y="74.3">10K/1%</text>
<text x="178.9" y="77.9">C52</text>
<text x="122.4" y="82.1">SY8032</text>
<text x="166.5" y="79.7">C61</text>
<text x="166.5" y="81.8">22pF</text>
<text x="178.9" y="80">10uF/6.3V</text>
<text x="144.1" y="90.3">R17</text>
<text x="144.1" y="92.1">10K/1%</text>
<text x="112.1" y="113.5">U8</text>
<text x="112.1" y="115.2">MP2143DJ</text>
<text x="131.6" y="115.2">L3</text>
<text x="135.2" y="115.2">DFE252010P-1R0M=P2</text>
<text x="81.1" y="120.6">C55</text>
<text x="81.1" y="122.7">10uF/10V</text>
<text x="95.4" y="122.3">C64</text>
<text x="95.4" y="124.5">100nF</text>
<text x="133.4" y="124.1">R70</text>
<text x="140.5" y="124.1">10K/1%</text>
<text x="166.7" y="124.1">C56</text>
<text x="177.2" y="124.1">C57</text>
<text x="150.5" y="131.2">C60</text>
<text x="162" y="126.2">10uF/6.3V</text>
<text x="177.2" y="126.2">10uF/6.3V</text>
<text x="150.5" y="133.4">22pF</text>
<text x="135.2" y="143.7">R71</text>
<text x="194.9" y="138.3">R97</text>
<text x="194.9" y="140.5">100K</text>
<text x="135.2" y="147.2">12K/1%</text>
<text x="149.4" y="147.2">R74</text>
<text x="149.4" y="150.8">30K/1%</text>
<text x="140.8" y="161.5">Q5</text>
<text x="131.6" y="163.2">L2N7002WT1G</text>
</g>
<g font-size="1.5" fill="#f00">
<text x="58.7" y="46.8">[5]</text>
<text x="62.4" y="46.8">GPIOL9/PWR-DRAM</text>
<text x="52.3" y="93">[5,7]</text>
<text x="57.4" y="93">GPIOL8/PWR-STB</text>
<text x="71.8" y="142.8">[5,7]</text>
<text x="77" y="142.8">GPIOL8/PWR-STB</text>
<text x="210.9" y="149.9">GPIOL6/CPUX-VSET</text>
<text x="228.1" y="149.9">[5]</text>
</g>
<g font-size="1.3">
<text x="30.8" y="1.4">5</text>
<text x="88.8" y="1.4">4</text>
<text x="146.9" y="1.4">3</text>
<text x="204.9" y="1.4">2</text>
<text x="263" y="1.4">1</text>
<text x=".5" y="28.4">D</text>
<text x="292.6" y="28.4">D</text>
<text x=".5" y="79.5">C</text>
<text x="292.6" y="79.5">C</text>
<text x=".5" y="130.6">B</text>
<text x="292.6" y="130.6">B</text>
<text x=".5" y="181.6">A</text>
<text x="292.6" y="181.6">A</text>
<text x="30.8" y="207.5">5</text>
<text x="88.8" y="207.5">4</text>
<text x="146.9" y="207.5">3</text>
<text x="204.9" y="207.5">2</text>
<text x="263" y="207.5">1</text>
</g>
</svg>
